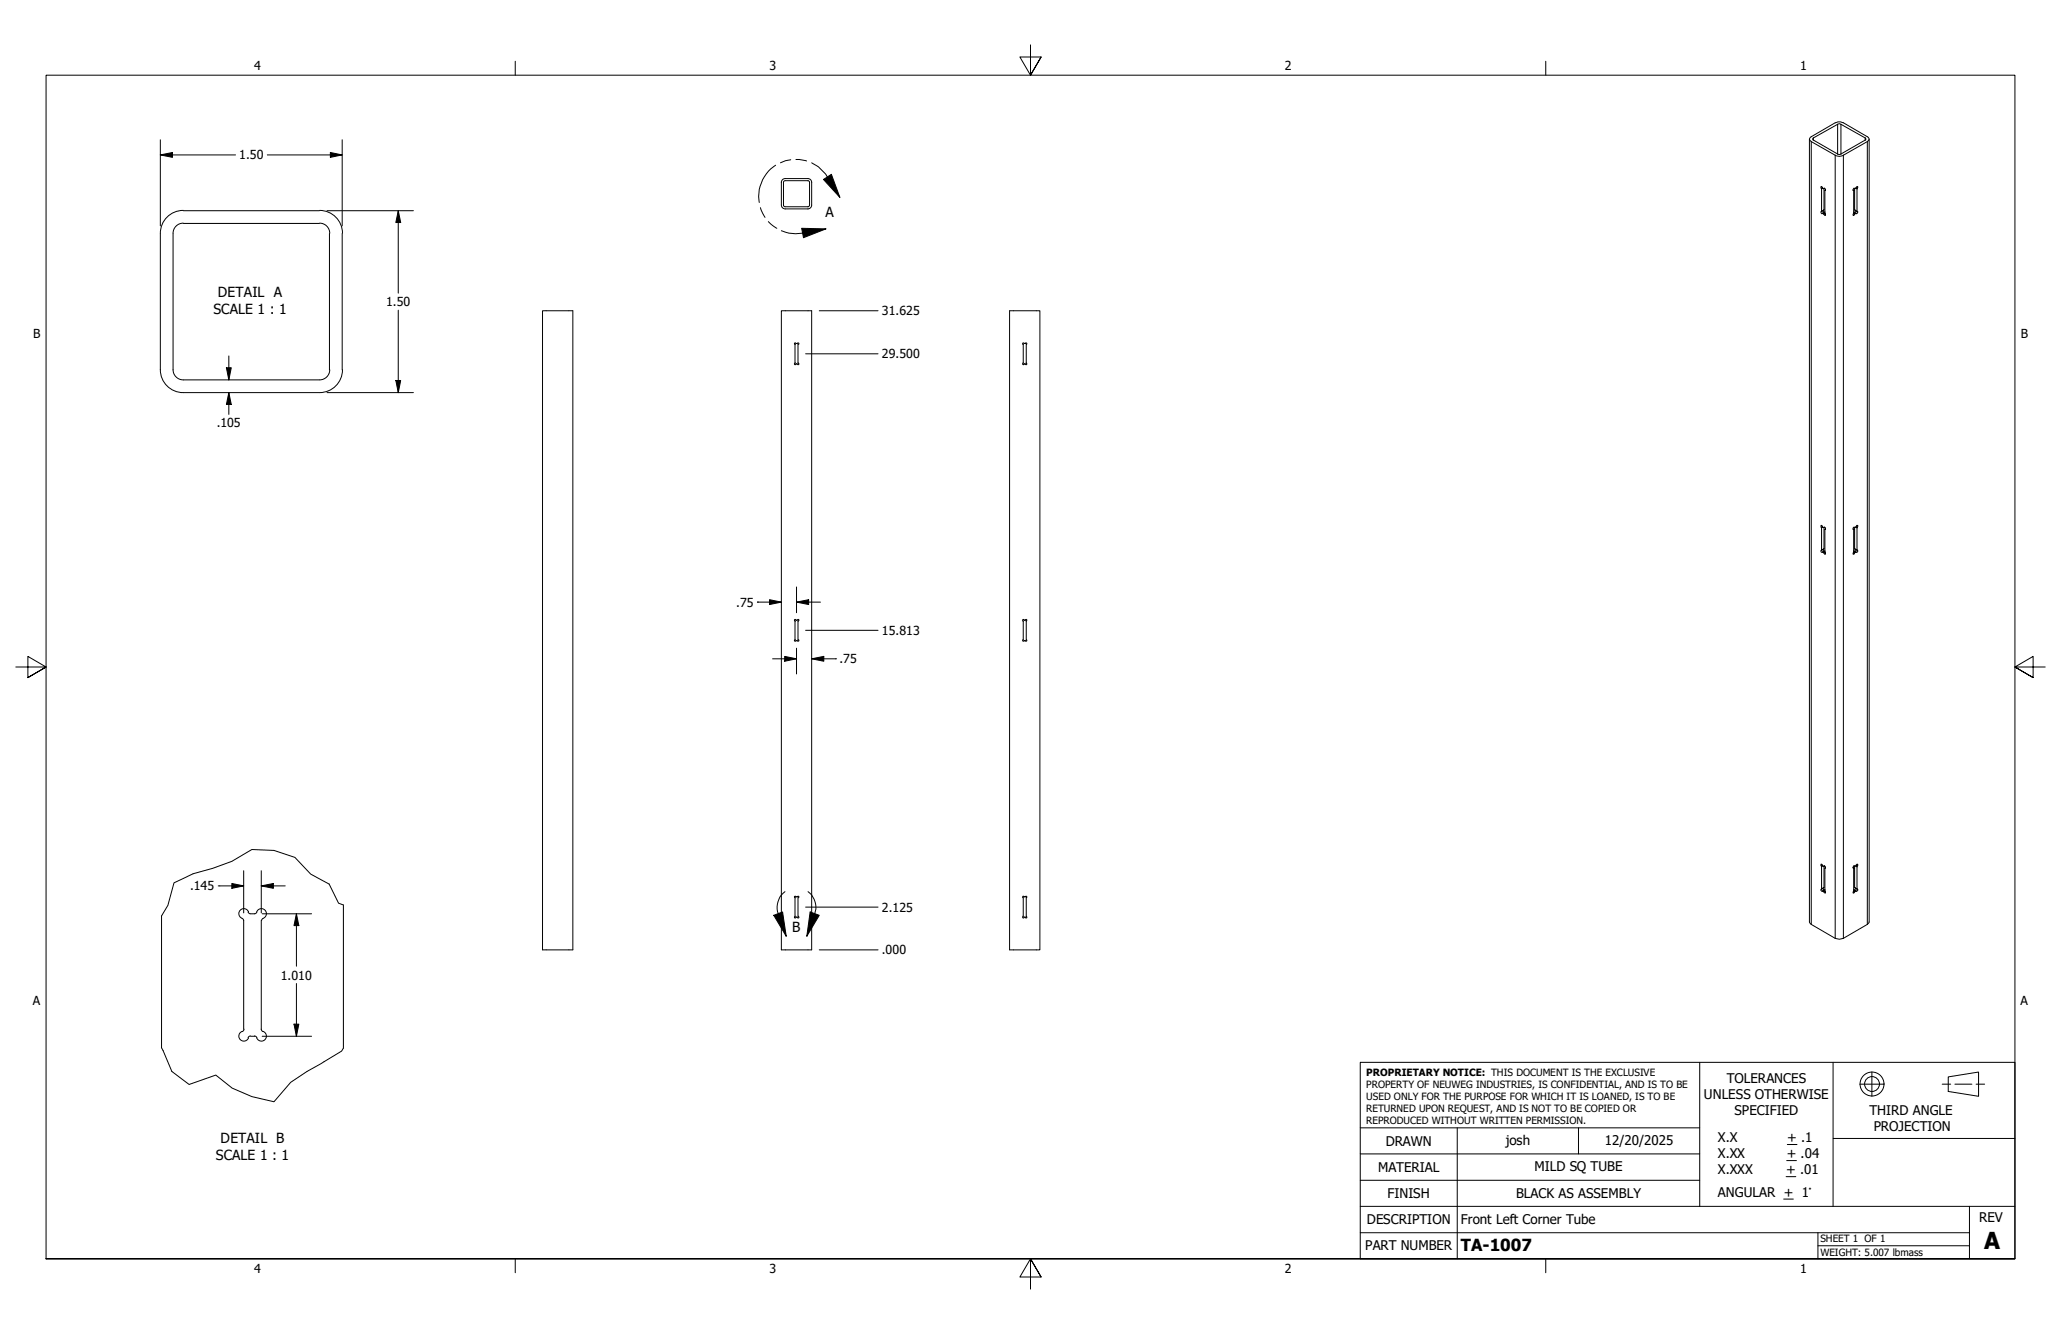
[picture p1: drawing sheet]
<svg xmlns="http://www.w3.org/2000/svg" width="432mm" height="279mm" viewBox="0 0 432 279" stroke-linecap="round" stroke-linejoin="round" font-family="sans-serif">
<!-- layer: Visible (ANSI) -->
<g fill="none" stroke="#000" stroke-width=".21">
<path d="M163.9 37.6l.6-.2h4.8a.79 .79 0 0 1 .8 .8v4.8a.79 .79 0 0 1-.8 .8h-4.8a.79 .79 0 0 1-.8-.9v-4.7zM164.3 37.9l5-.1 .3 .2v5l-.2 .3h-4.9l-.3-.2-.1-4.9zM379.1 29.1v164l.4 .5 5 2.9 .9 .2 .8-.2 5-2.9 .4-.5v-164M379.3 28.8l5.2-3.1 .6-.2 1.1 .2 5 2.9a.53 .53 0 0 1 .4 .5 .53 .53 0 0 1-.4 .6l-5 2.8-.8 .3-.9-.3-5-2.8a.54 .54 0 0 1-.2-.9zM379.8 29l5.6-3.1 5.4 3 .1 .4-5.5 3.1-5.6-3.1zM381.5 39.1h.2l.4 .5 .2-.2 .2 .3v.2h-.2l.1 5.2-.3-.3-.2-.2-.2 .2-.2-.3 .1-.2v-4.8zM382.3 39.4l-.2 .1v4.4l-.5 .4M382.5 39.8l-.2 .1M388.2 39.8l.2 .1M388.4 39.4l.2 .1M388.6 39.5l.2-.1 .3-.3 .2 .1-.2 .3v4.8l.2 .1-.4 .4a.35 .35 0 0 0-.5 .3h-.2l.2-.3v-4.9M388.6 39.5l-.3 .1-.1 .3h.2"/>
<path d="M388.6 39.5v4.4l.5 .4M33.6 48.9v28.6M36.3 48.9v28.6M38.4 46.7a2.13 2.13 0 0 0-2.1 2.2M38.4 44.1a4.8 4.8 0 0 0-4.8 4.8M38.4 46.8h28.5M38.4 44.1h28.5M67 46.7a2.13 2.13 0 0 1 2.1 2.2M67 44.1a4.8 4.8 0 0 1 4.8 4.8M69 48.9v28.6M71.7 48.9v28.6M382 44.1l.1 .3"/>
<path d="M382.3 44.4l-.5 .2M388.4 44.4l.5 .2M388.7 44.1l-.1 .3M33.6 77.4a4.8 4.8 0 0 0 4.8 4.8h28.6a4.8 4.8 0 0 0 4.8-4.8M36.3 77.4a2.13 2.13 0 0 0 2.1 2.2h28.6a2.13 2.13 0 0 0 2.1-2.2M113.7 65.1h6.3v133.8h-6.3zM163.7 65.1h6.4v133.8h-6.4zM166.5 76.1v.2h.2M166.6 72.2v3.8M166.6 72.1v.1M166.6 76v.1M166.7 71.9h-.2v.2"/>
<path d="M166.8 71.9h.1M166.9 76.2l-.1 .1M167.1 71.9h-.1M167.1 71.9h.2v.2M167.3 72.1v4M167.3 76.1l.1 .1-.2 .2-.2-.2M211.5 65.1h6.4v133.8h-6.4zM214.3 72.1v4M214.4 76.1l-.1 .2h.3M214.6 71.9h-.3l.1 .2M214.6 71.9h.2M214.8 76.2l-.2 .1"/>
<path d="M214.8 71.9h.3l-.1 .2M214.9 71.9h-.1M215 76.1l.1 .2-.3-.1M215.1 72.1v4M382 115.1l.1 .3M382.1 110.5l.1-.1a.27 .27 0 0 1 .3 .2 .27 .27 0 0 1-.2 .3v4.7l.2 .5h-.2l-.2-.4-.3-.1M382.1 110.5l-.2-.1-.2-.4h-.2l.1 .5v4.7a.24 .24 0 0 0-.1 .3 .24 .24 0 0 0 .3 .1M382.1 110.5v4.4l-.5 .4M382.3 110.4l-.2 .1M382.3 115.4l-.5 .2M382.5 110.8l-.2 .1M388.2 110.8l.2 .1"/>
<path d="M388.4 110.9v4.8l-.2 .4h.2l.2-.4 .3-.1M388.4 115.4l.5 .2M388.4 110.4l.2 .1M388.6 110.5l.2-.1 .2-.4h.2l-.1 .5v4.8l.2 .1-.2 .2h-.2M388.6 110.5h-.3l-.1 .4h.2M388.6 110.5v4.4l.5 .4M388.7 115.1l-.1 .3M166.5 134v.3l.2-.1M166.6 130.1v3.8M166.6 134h.1M166.7 129.8l-.1-.1-.2 .2 .2 .2M166.8 129.9h.1"/>
<path d="M166.9 134.2h-.1M167 129.9l.2-.2 .2 .2-.1 .1M167 134.2h.1M167.2 130.1l.1 3.9M167.3 130.1h-.1M167.3 134v.3l-.2-.1M214.4 134l-.1 .3 .3-.1M214.4 130.1l-.1 3.9M214.6 129.8h-.3l.1 .3M214.6 129.9h.2M214.8 134.2h-.2M214.8 129.9l.3-.1-.1 .2"/>
<path d="M214.8 134.2h.1M215 130.1l.1 3.9M215 134l.1 .3-.3-.1M215.1 130.1h-.1M33.8 191.8v27.7M50.7 192.4l.4 .4v22.8M52 191l.5 .4M52.1 191a1.05 1.05 0 0 0-1.8-.4 1.05 1.05 0 0 0 .4 1.7M52.5 191.4h.8a.73 .73 0 0 0 .7-.7 1.05 1.05 0 0 1 1.6 .1 1.05 1.05 0 0 1-.5 1.5M54.7 192.8v22.8M55.1 192.4l-.3 .4M71.9 189.5v30"/>
<path d="M166.6 188v.1M166.6 188.1v3.8M166.6 191.9l-.2 .2 .2 .2 .1-.1M166.7 187.8h-.2v.2M166.8 187.8h.1M166.9 192.1l-.1 .1M167.1 187.8h-.1M167.1 187.8h.2v.2M167.2 188.1v3.8M167.2 191.9l.1 .1M167.3 188l-.1 .1M167.3 192l.1 .1-.2 .2-.2-.2"/>
<path d="M214.3 188l.1 .1M214.4 188.1v3.8M214.4 191.9l-.1 .3h.3M214.6 187.8h-.3l.1 .2M214.6 187.8h.2M214.8 192.1l-.2 .1M214.8 187.8h.3l-.1 .3 .1-.1M214.9 187.8h-.1M215 188.1v3.8M215 191.9l.1 .1M215 192l.1 .2-.3-.1M382 186.1l.1 .3"/>
<path d="M382.3 181.4l-.2 .1v4.4l-.5 .3M382.3 181.9l.2-.3-.2-.2a.38 .38 0 0 1-.6-.4h-.2l.1 .4v4.8h-.1v.3l.2 .2 .1-.1M382.3 181.9v4.7l.2 .4-.7-.4M382.3 186.3l-.5 .3M382.5 181.7l-.2 .2M388.2 181.7l.2 .2M388.4 181.9v4.8l-.2 .3 .7-.4M388.4 181.9l-.2-.3 .2-.2a.38 .38 0 0 0 .6-.4h.1l.2 .2-.2 .2v4.8l.2 .2-.3 .3-.1-.1M388.4 186.3l.5 .3M388.4 181.4l.2 .1v4.4l.5 .3M388.7 186.1l-.1 .3M50.7 216a1.05 1.05 0 0 0-.4 1.8 1.05 1.05 0 0 0 1.8-.4"/>
<path d="M51.1 215.6l-.3 .5M52.5 217l-.5 .3M52.5 217h.8M53.3 217l.5 .3M54.7 215.6l.4 .5M55.1 216a1.05 1.05 0 0 1 .4 1.8 1.05 1.05 0 0 1-1.7-.4"/>
</g>
<!-- layer: Break Line (ANSI) -->
<path d="M71.9 189.5l-1-.3-1.9-4-3.9-2.1-3.3-3.5-4.4-1.5-4.6-.2-4.2 2.5-4 1.5-4.2 1.1-4 1.9-1.2 4.7-1.4 2.2M33.8 219.5l2.2 4.9 3.6 2.7 5.6-1.9 3.4 2.7 4.2 1.8 4.6 1.1 3.5-4.1 3.4-2.3 7.3-4.2 .3-.7" fill="none" stroke="#000" stroke-width=".21"/>
<!-- layer: Visible Narrow (ANSI) -->
<g fill="none" stroke="#000" stroke-width=".21">
<path d="M379.5 29.7v163.9M379.9 28.9v.4M381.8 39.3l-.2 .1M381.9 39.4l-.3 .2M382.3 39.4l-.2 .1M382.5 39.8l-.1 .1M384.5 32.5v164M385 26v6.3M385.7 26v6.3M386.2 32.5v164M388.2 39.8l.2 .1M388.4 39.4l.2 .1"/>
<path d="M388.8 39.4l.3 .2M388.9 39.3l.2 .1M390.8 28.9v.4M391.2 29.7v163.9M382.1 43.9l-.5 .4M382.3 44.6l-.2 .2M382.3 44.4l-.4 .3M382.4 44.8l-.3 .1M388.4 44.4l.4 .3M388.4 44.6l.2 .2M388.4 44.8l.2 .1M388.6 43.9l.5 .4"/>
<path d="M381.8 110.3l-.2 .1M381.9 110.4l-.3 .2M382.1 114.9l-.5 .3M382.3 110.4l-.2 .1M382.3 115.6l-.2 .1M382.3 115.4l-.4 .2M382.4 115.7l-.3 .1M382.5 110.8l-.1 .1M388.2 110.8l.2 .1M388.4 115.7l.2 .1M388.4 115.6l.2 .1M388.4 115.4l.4 .2"/>
<path d="M388.4 110.4l.2 .1M388.6 114.9l.5 .3M388.8 110.4l.3 .2M388.9 110.3l.2 .1M381.8 181.2l-.2 .2M381.9 181.4l-.3 .1M382.1 185.9l-.5 .3M382.3 181.4h-.2M382.3 186.6l-.2 .1M382.3 186.4l-.4 .2M382.4 186.7l-.3 .1M382.5 181.7l-.1 .1"/>
<path d="M388.2 181.7l.2 .1M388.4 186.7l.2 .1M388.4 186.6l.2 .1M388.4 186.4l.4 .2M388.4 181.4h.2M388.6 185.9l.5 .3M388.8 181.4l.3 .1M388.9 181.2l.2 .2"/>
</g>
<!-- layer: Detail Boundary (ANSI) -->
<g fill="none" stroke="#000" stroke-width=".21">
<path d="M162.5 34.6a7.7 7.7 0 0 0-3.4 7.8M165.7 33.5l-1.1 .2-1.1 .4M166.8 33.4l2.2 .3M170.1 34.1l.1 .1a8.4 8.4 0 0 1 3.2 2.9l2.6 4.2M172.5 37.6l1.7-1.1 1.8 4.8zM159.3 43.5l1 2M161 46.4l1.8 1.4M168 47.8l5 .1-4.7 1.9zM173 47.9l-4.9 .9-1.4 .2-1.4-.2-1.6-.5M162.1 191.7l1.9-.7 .7 5.1zM164.5 186.8a4.1 4.1 0 0 0-1.4 4.6l1.6 4.7M169.3 186.8a4.1 4.1 0 0 1 1.4 4.6l-1.7 4.7"/>
<path d="M169.7 191l1.9 .7-2.6 4.4z"/>
</g>
<path d="M172.5 37.6l1.7-1.1 1.8 4.8zM168 47.8l5 .1-4.7 1.9zM162.1 191.7l1.9-.7 .7 5.1zM169.7 191l1.9 .7-2.6 4.4z" fill="#000"/>
<!-- layer: Border (ANSI) -->
<path d="M107.9 12.8v2.9M215.9 9.4v6.3l-2.2-3.8h4.4l-2.2 3.8 2.2-3.8M323.8 12.8v2.9M3.3 139.7h6.4l-3.9-2.2v4.4l3.9-2.2-3.9 2.2M428.5 139.7h-6.4l3.9-2.2v4.4l-3.9-2.2 3.9 2.2M9.7 263.7v-248h412.4v248h-412.4h412.4M107.9 263.7v2.9M218.1 267.5l-2.2-3.8 2.2 3.8h-4.4l2.2-3.8v6.3M323.8 263.7v2.9" fill="none" stroke="#000" stroke-width=".21"/>
<!-- layer: Title (ANSI) -->
<g fill="none" stroke="#000" stroke-width=".21">
<path d="M285 222.5h137.1v41.2h-137.1zM285 236.2h71.1M305.3 236.2v27.5M330.7 236.2v5.5M356.1 222.5v30.2M374.5 239.7h2M384 222.5v15.9M389.6 227.1h5.1M392.2 224.5v5.1M406.9 227.1h1.8M408.2 225.6l6.3-1.1v5.1l-6.3-1zM409.6 227.1h3.5"/>
<path d="M414 227.1h1.8M422.1 238.4h-38.1v14.3M285 258.2h127.6M285 252.7h137.1M285 247.2h71.1M285 241.7h71.1M373.7 251.1h2M374.2 246.4h2M374.3 243.1h2.1M380.9 258.2v5.5M412.6 252.7v11M380.9 260.9h31.7"/>
<circle cx="392.2" cy="227" r="2.51"/>
<circle cx="392.2" cy="227" r="1.56"/>
</g>
<!-- layer: Dimension (ANSI) -->
<g fill="none" stroke="#000" stroke-width=".21">
<path d="M33.6 32.4l2.5-.5v1.1zM33.6 32.4h15.7M33.6 29.3v18M56 32.4h15.7M69.2 31.9l2.5 .5-2.5 .6zM71.7 29.3v18M68.5 44.1h18.1M83.4 44.1l.5 2.5h-1zM83.4 44.1v17.3M47.4 77h1.1l-.6 2.6zM47.9 74.5v5.1M82.9 79.7h1l-.5 2.5z"/>
<path d="M83.4 65v17.2M168.8 74.1h15.2M171.6 65.1h12.4M47.9 82.2l.6 2.5h-1.1zM47.9 82.2v4.6M68.5 82.2h18.1M158.7 126.1h.1M158.7 126.1h5M161.2 125.6l2.5 .5-2.5 .5zM161.9 138h5M164.4 137.5l2.5 .5-2.5 .5zM166.9 126.1l2.5-.5v1z"/>
<path d="M166.9 122.9v5.4M166.9 135.8v5.4M166.9 126.1h5M168.8 132h15.2M170.1 138l2.5-.5v1zM170.1 138h5M175.1 138h.1M45.7 185.5h5.4M48.6 185l2.5 .5-2.5 .6zM51.1 182.4v8.8M54.7 185.5l2.6-.5v1.1zM54.7 185.5h5.1"/>
<path d="M54.7 182.4v8.8M54.9 191.4h10.4M62.1 191.4l.5 2.5h-1zM62.1 191.4v11M168.8 190h15.2M171.6 198.9h12.4M54.9 217h10.4M61.6 214.5h1l-.5 2.5zM62.1 206v11"/>
</g>
<g fill="#000">
<path d="M33.6 32.4l2.5-.5v1.1zM69.2 31.9l2.5 .5-2.5 .6zM83.4 44.1l.5 2.5h-1zM47.4 77h1.1l-.6 2.6zM82.9 79.7h1l-.5 2.5zM47.9 82.2l.6 2.5h-1.1zM161.2 125.6l2.5 .5-2.5 .5zM164.4 137.5l2.5 .5-2.5 .5zM166.9 126.1l2.5-.5v1zM170.1 138l2.5-.5v1zM48.6 185l2.5 .5-2.5 .6zM54.7 185.5l2.6-.5v1.1z"/>
<path d="M62.1 191.4l.5 2.5h-1zM61.6 214.5h1l-.5 2.5z"/>
</g>
<text font-size="4.9" x="415.7" y="261.6">A</text>
<text font-size="3.5" x="306.1" y="262">TA-1007</text>
<g font-size="2.9">
<text x="173" y="45.4">A</text>
<text x="44.7" y="65.7">SCALE 1 : 1</text>
<text x="45.7" y="62.2">DETAIL A</text>
<text x="166" y="195.1">B</text>
<text x="46.2" y="239.5">DETAIL B</text>
<text x="45.2" y="243">SCALE 1 : 1</text>
</g>
<g font-size="2.8">
<text x="361.8" y="226.9">TOLERANCES</text>
<text x="357" y="230.3">UNLESS OTHERWISE</text>
<text x="363.4" y="233.6">SPECIFIED</text>
<text x="391.7" y="233.5">THIRD ANGLE</text>
<text x="290.3" y="240">DRAWN</text>
<text x="315.5" y="239.7">josh</text>
<text x="336.2" y="239.8">12/20/2025</text>
<text x="359.9" y="239.3">X.X</text>
<text x="374.5" y="239.3">+ .1</text>
<text x="392.6" y="236.8">PROJECTION</text>
<text x="288.7" y="245.5">MATERIAL</text>
<text x="321.5" y="245.2">MILD SQ TUBE</text>
<text x="359.9" y="242.6">X.XX</text>
<text x="359.9" y="245.9">X.XXX</text>
<text x="374.2" y="245.9">+ .01</text>
<text x="374.3" y="242.6">+ .04</text>
<text x="290.7" y="251">FINISH</text>
<text x="317.6" y="251">BLACK AS ASSEMBLY</text>
<text x="359.9" y="250.7">ANGULAR + 1°</text>
<text x="286.4" y="256.4">DESCRIPTION</text>
<text x="306.1" y="256.3">Front Left Corner Tube</text>
<text x="414.7" y="256">REV</text>
<text x="286" y="261.9">PART NUMBER</text>
</g>
<g font-size="2.6">
<text x="53.3" y="14.7">4</text>
<text x="161.2" y="14.7">3</text>
<text x="269.2" y="14.7">2</text>
<text x="377.1" y="14.7">1</text>
<text x="50.1" y="33.4">1.50</text>
<text x="80.9" y="64.1">1.50</text>
<text x="6.9" y="70.8">B</text>
<text x="184.8" y="66">31.625</text>
<text x="423.4" y="70.8">B</text>
<text x="184.8" y="75.1">29.500</text>
<text x="45.4" y="89.5">.105</text>
<text x="154.2" y="127.1">.75</text>
<text x="184.8" y="133">15.813</text>
<text x="175.9" y="138.9">.75</text>
<text x="39.8" y="186.5">.145</text>
<text x="184.8" y="190.9">2.125</text>
<text x="184.8" y="199.9">.000</text>
<text x="58.9" y="205.2">1.010</text>
<text x="6.9" y="210.5">A</text>
<text x="423.3" y="210.5">A</text>
<text x="53.3" y="266.6">4</text>
<text x="161.2" y="266.6">3</text>
<text x="269.2" y="266.6">2</text>
<text x="377.1" y="266.6">1</text>
</g>
<g font-size="2.1">
<text x="286.3" y="225.4">PROPRIETARY NOTICE: THIS DOCUMENT IS THE EXCLUSIVE</text>
<text x="286.3" y="227.8">PROPERTY OF NEUWEG INDUSTRIES, IS CONFIDENTIAL, AND IS TO BE</text>
<text x="286.3" y="230.4">USED ONLY FOR THE PURPOSE FOR WHICH IT IS LOANED, IS TO BE</text>
<text x="286.3" y="232.9">RETURNED UPON REQUEST, AND IS NOT TO BE COPIED OR</text>
<text x="286.3" y="235.4">REPRODUCED WITHOUT WRITTEN PERMISSION.</text>
<text x="381.4" y="260.2">SHEET 1 OF 1</text>
<text x="381.4" y="263">WEIGHT: 5.007 lbmass</text>
</g>
</svg>
